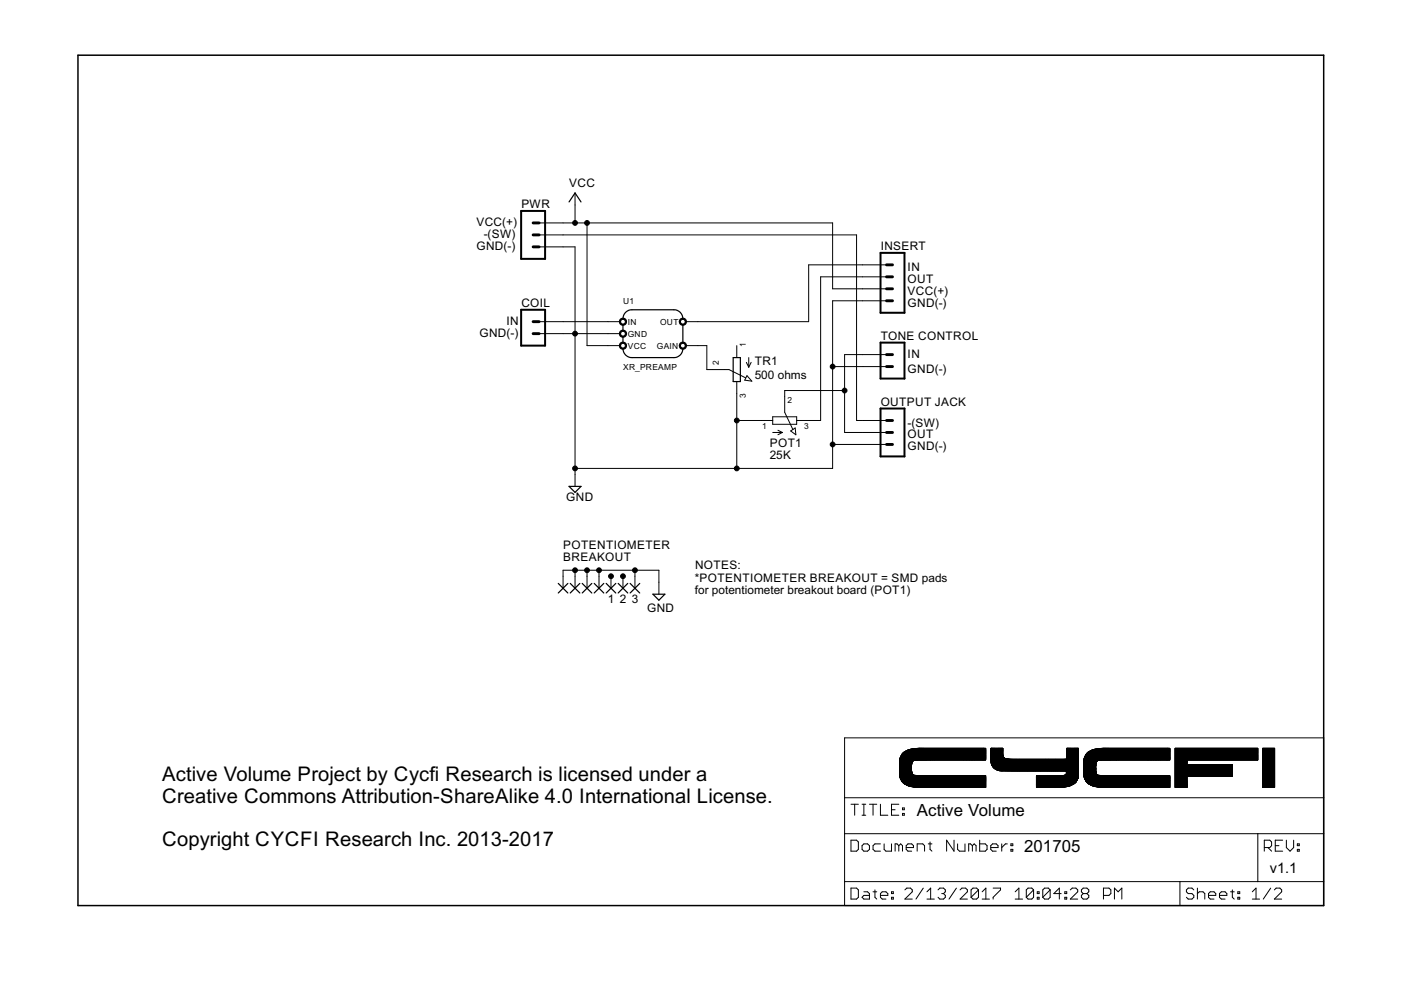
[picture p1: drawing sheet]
<svg xmlns="http://www.w3.org/2000/svg" width="297mm" height="210mm" viewBox="0 0 297 210" stroke-linecap="round" stroke-linejoin="round" font-family="sans-serif">
<g fill="none" stroke="#000" stroke-width=".21">
<path d="M114.3 49.8h67.3v39.4h6.4M114.3 47.3h62.2v13.9h11.5M114.3 52.3h7.6v50.8M121.9 40.9v6.4M124.5 47.3v26h6.9M188 58.7h-14v30.5h-5.1M188 56.2h-16.6v12h-26M114.3 70.7h17.1M114.3 68.2h17.1M145.4 73.3h4.5v5.1h4.7l3.5 1.7M156.2 73.3v2.5M158.2 76.8l.5 1.1"/>
<path d="M158.4 79.7l1 1.1-1.5-.2zM158.7 75.8v2.1M159.3 76.8l-.6 1.1M176.5 77.7h11.5M188 75.2h-8.9v16.5h8.9M188 63.8h-11.5v35.5h-54.6M156.2 89.2h7.6M156.2 80.9v18.4M163.8 88.4h5.1v1.6h-5.1zM163.8 91.7h2.1M164.9 91.2l1 .5M165.9 91.7l-1 .5"/>
<path d="M167.6 91.4l1-.7 .1 1.5zM176.5 94.2h11.5M179.1 82.8h-12.7v4.6l1.7 3.7M119.4 124.7v-3.8h20.3v5.1M121.9 120.9v3.8M124.5 120.9v3.8M127 120.9v3.8M129.5 122.2v2.5M132.1 122.2v2.5M134.6 120.9v3.8M179.1 156.4h101.5v35.6h-101.5zM191.3 159.9h17.7"/>
<path d="M191.3 159.8h17.7M191.3 159.9h.1M191.3 159.8l-.2 .4M191.3 159.8l-.1 .2M191.4 159.8h17.6M191.4 159.7h17.6M191.5 159.7h17.5M191.5 159.6h17.5M191.6 159.6h17.4M191.6 159.5h17.4M191.7 159.5l-.4 .3M191.7 159.5l-.1 .1"/>
<path d="M191.7 159.4h17.3M191.8 159.4h17.2M191.9 159.3h17.1M191.9 159.3l-.6 .5M192.1 159.2h16.9M192.2 159.2h16.8M192.3 159.1h16.7M192.5 159h16.5M192.5 159l-.8 .5M192.6 159l-.7 .3M192.7 159h16.3M192.8 158.9l-.1 .1"/>
<path d="M192.9 158.9h16.1M192.9 158.9h.1M193 158.9h16M193 158.9l-.5 .1M193.1 158.9h-.1M193.2 158.9h-.1M193.3 158.8v.1M193.6 158.8h-.1M193.7 158.8l-.7 .1M193.7 158.8h-.1M193.7 158.8h15.3M193.9 158.7l-.1 .1"/>
<path d="M194 158.7h.1M194.1 158.7h14.9M194.2 158.7h-.1M194.5 158.7h-.1M194.7 158.7h14.3v2.4h-18.2M194.8 158.7h-.1M194.9 158.7l-1.2 .1M208.6 158.7h.2M208.9 158.7l.1 .3-16.6 .1M209 159.3h-17M209 160h-17.7l-.2 .1h17.9M209 158.8h-15.6"/>
<path d="M210.1 159.1h2.5M210.1 159h2.5M210.1 158.9h2.5M210.1 158.8h2.5M210.1 158.7h2.5M210.1 160h2.5M210.1 159.9h2.5M210.1 159.8h2.5M210.1 159.7h2.5M210.1 159.6h2.5M210.1 159.5h2.5M210.1 159.4h2.5"/>
<path d="M210.1 159.3h2.5M210.1 159.2h2.5M210.1 158.7h.1M210.2 158.7h-.1M212.6 158.7h-2.5M226.2 159.1h2.5M226.2 159h2.5M226.2 158.9h2.5M226.2 158.7h2.5M226.2 160h2.5M226.2 159.9h2.5M226.2 159.8h2.5"/>
<path d="M226.2 159.7h2.5M226.2 159.6h2.5M226.2 159.5h2.5M226.2 159.4h2.5M226.2 159.3h2.5M226.2 159.2h2.5M226.3 158.7l-.1 .1h2.5h-2.5M228.6 158.7h.1h-2.5M230.3 160h17.7M230.3 159.9h17.7M230.4 159.8l-.3 .5M230.4 159.8h17.6"/>
<path d="M230.4 159.9h-.1M230.5 159.7h17.5M230.6 159.6h17.4M230.6 159.6l-.2 .3M230.7 159.5h17.3M230.7 159.5l-.3 .3M230.8 159.4h17.2M230.8 159.5l-.2 .1M231 159.3h17M231.2 159.2h16.8M231.2 159.2l-.5 .3M231.2 159.2h.1"/>
<path d="M231.4 159.1h16.6M231.4 159.1l-.2 .1M231.6 159h16.4M231.6 159l-.4 .3M231.7 159h16.3M231.9 158.9l-.4 .2M232 158.9h-.1M232.1 158.9h15.9h-16.1M232.1 158.9h-.1M232.9 158.7l-.1 .1M233.1 158.7h-.1M233.2 158.7h14.8"/>
<path d="M233.3 158.7h-.1M233.3 158.7l-1.7 .3M233.5 158.7h-.1M233.7 158.7h14.3v2.4h-18.2M233.8 158.7h-.1M234 158.7h-.7M247.6 158.7h.2M247.9 158.7l.1 .1-15.9 .1M248 158.8h-15.4M248 159.3l-17.1 .1M249.2 159.1h17.5M249.2 159h17.5"/>
<path d="M249.2 158.9h17.5M249.2 158.8h17.5M249.2 158.7h17.5M249.2 160h17.5M249.2 159.9h17.5M249.2 159.8h17.5M249.2 159.7h17.5M249.2 159.6h17.5M249.2 159.5h17.5M249.2 159.4h17.5M249.2 159.3h17.5M249.2 159.2h17.5"/>
<path d="M267.8 158.7h2.4v8.2h-2.4zM267.8 159.1h2.4M267.8 159h2.4M267.8 158.9h2.4M267.8 158.8h2.4M267.8 158.7h2.4M267.8 160h2.4M267.8 159.9h2.4M267.8 159.8h2.4M267.8 159.7h2.4M267.8 159.6h2.4M267.8 159.5h2.4"/>
<path d="M267.8 159.4h2.4M267.8 159.3h2.4M267.8 159.2h2.4M179.1 176.8h101.5M179.1 169.1h101.5M180.4 178.1h1.2l.4 .4v1.6l-.4 .4h-1.2zM180.4 170.5h1.6M181.2 170.5v2.3M182.8 179.3l.4-.4h.7l.4 .4v.8l-.4 .4h-.7l-.4-.4zM182.8 170.5h.8M182.8 172.8h.8M183.2 170.5v2.3"/>
<path d="M184.3 170.5h1.6M185.1 170.5v2.3M186.7 170.5v2.3h1.5M186.7 178.9h-1.2l-.4 .4v.8l.4 .4h1.2M187.5 178.9v1.2l.3 .4h1.2v-1.6M189 171.7h.8M190.6 170.5h-1.6v2.3h1.6M190.6 179.3l-.4-.4h-.4v1.6M190.6 179.3l.4-.4 .3 .4v1.2M190.6 179.3v1.2M190.8 164.5h18.2v2.4h-14.4M190.8 161.1v3.4"/>
<path d="M190.8 161.1h18.2M190.8 161.4h2.6M190.8 162l2.5 .1M190.8 163.3h2.5M190.8 163.4l2.5 .1M190.8 163.5l2.5 .1M190.8 163.8l2.5 .1M190.8 163.9l2.6 .1M190.8 164.1h2.6M190.8 164.3h2.8M190.8 164.3h2.9M190.8 164.4h3"/>
<path d="M190.8 164.4l3.8 .1M190.8 164.5h18.2M190.8 163.4h2.5M190.8 162.1h2.5M190.8 164.5l.1 .5M190.8 164.1l2.6 .1M190.8 164h2.5M190.8 163.9h2.5M190.8 163.8h2.5M190.8 163.7h2.5M190.8 163.6h2.5M190.8 163.2h2.5"/>
<path d="M190.8 163.1h2.5M190.8 163h2.5M190.8 162.9h2.5M190.8 162.8h2.5M190.8 162.7h2.5M190.8 162.6h2.5M190.8 162.5h2.5M190.8 162.4h2.5M190.8 162.3h2.5M190.8 162.2h2.5M190.8 162h2.5M190.8 161.9h2.5"/>
<path d="M190.8 161.8h2.5M190.8 161.7h2.5M190.8 161.5h2.6M190.8 164.5h.1M190.8 164.6h18.2M190.8 164.6v.1M190.8 161.1h.1M190.8 160.9h18.2M190.8 164.7h18.2M190.8 164.7l.3 .7M190.8 160.9v.5h2.7M190.8 160.8h18.2l-.2 .3"/>
<path d="M190.8 160.8h18.2M190.8 164.8h18.2M190.9 164.7v.2M190.9 164.9h18.1M190.9 160.7h18.1M190.9 160.7l-.1 .2M190.9 160.6h18.1M190.9 165l.2 .4M190.9 160.6l-.1 .5M190.9 165h18.1M190.9 160.7h.1M190.9 160.5h18.1"/>
<path d="M190.9 165.1h18.1M191 165.1h.1M191 160.5h18M191 165.1h18M191 165.2h.1M191 165.2h18M191 160.4h18M191 160.3h18M191.1 160.3h17.9M191.1 165.3h17.9M191.1 160.3l-.2 .5M191.1 165.4h17.9"/>
<path d="M191.1 165.4h.1M191.1 160.2v.1M191.1 160.3h.1M191.1 165.4l.2 .4M191.1 160.2l-.2 .4M191.1 165.4l.1 .1M191.1 160.2h17.9M191.1 165.5h17.9M191.2 165.5l.5 .6M191.2 165.5h17.8M191.2 165.6h17.8M191.2 160h17.8"/>
<path d="M191.3 165.7h17.7M191.3 165.8h17.7M191.3 172.5h.4v.3h-.4zM191.3 171.3h.4v.4h-.4zM191.4 165.8h17.6M191.4 165.8v.1M191.4 165.9h17.6M191.4 165.9h.1M191.5 165.9l.2 .2M191.5 165.9h17.5M191.5 166h17.5M191.5 166h.1"/>
<path d="M191.6 166.1h17.4M191.7 166.1l.1 .1M191.7 166.1l.4 .3M191.7 166.2h17.3M191.8 166.2l.7 .4M191.8 166.2h17.2M191.9 166.3h17.1M192 166.3h17M192.1 179.7h1.6v-.4l-.4-.4h-.8l-.4 .4v.8l.4 .4h.8M192.1 166.4h16.9M192.2 166.4h16.8M192.3 166.5h16.7"/>
<path d="M192.4 166.5h16.6M192.5 166.6h16.5M192.5 166.6l2.4 .4M192.6 166.6h.1M192.7 166.6h16.3M192.7 166.6h.1M192.8 166.6l16.2 .1M192.9 166.7h.1M193 166.7h16M193 166.7l.3 .1M193.3 162.2h.1M193.3 162.2v.1"/>
<path d="M193.3 162.3h.1M193.3 163.4h.1M193.3 163.5v.1M193.3 162v1.6M193.3 162.1v.1M193.3 163.6v.1M193.3 163.6v.2M193.3 162.1h-2.5M193.3 166.8h15.7M193.3 163.7v.4l.5 .3M193.3 161.9v.1M193.3 163.7h-2.5"/>
<path d="M193.3 163.9l.1 .2M193.3 161.7v.2M193.3 161.8h.1M193.3 161.8v.3M193.3 161.6h-2.5M193.4 161.6h-.1M193.4 164l.3 .3M193.4 161.5l-.1 .3M193.4 161.6h-2.6M193.4 161.5l-.1 .2M193.4 164.1h.1M193.4 161.4v.1"/>
<path d="M193.4 161.4l-2.6 .1M193.4 164.1v.1M193.4 161.4h.1M193.5 166.8h15.5M193.5 161.4h-.1M193.5 164.2h-2.7v.5M193.5 161.3v.1M193.5 161.3h.1M193.5 161.3l-2.7 .1M193.5 161.3l-.1 .1M193.6 161.3h.1M193.6 161.3l-.2 .1"/>
<path d="M193.7 161.2v.1M193.7 161.3h-2.9M193.7 161.3h-.2M193.7 164.3v.1M193.7 161.2h.1M193.7 166.8l.1 .1M193.8 161.2h-3M193.8 164.4l.8 .1M193.8 161.2h.1M193.9 166.9h.1M193.9 161.2h.1M193.9 164.4h.1"/>
<path d="M194.1 166.9h14.9M194.1 164.4h.1M194.1 161.2h-.1M194.2 161.1l-3.4 .1M194.3 164.4h.1M194.3 166.9h.1M194.6 164.5h.5M194.6 161.1h.1M194.9 164.5h.1M195.1 166.9l.1 .1M195.1 161.1l-1.4 .2M195.6 161.1h.1"/>
<path d="M196.8 178.9h.8M197.2 178.5v1.6l.4 .4M202.3 178.1v2.4l-1.6-2.4v2.4M203 178.9v1.2l.4 .4h1.2v-1.6M206.2 179.3l-.4-.4h-.4v1.6M206.2 179.3v1.2M206.2 179.3l.3-.4 .4 .4v1.2M207 161.1h-.4M207.7 178.1v2.4h1.2l.4-.4v-.8l-.4-.4h-1.2M208.3 164.5h.2M208.6 164.5l.3 .1 .1 .3-18.2-.1M208.7 161.1h-.1"/>
<path d="M209 165.6l-17.7 .1M209 161h-18.2h18.2M209 160.1h-17.8l-.1 .1M210.1 179.7h1.5v-.4l-.4-.4h-.8l-.3 .4v.8l.3 .4h.8M210.1 161.1h18.6M210.1 161.2h18.6M210.1 161.3h18.6M210.1 161.4h18.6M210.1 161.5h18.6M210.1 160.2h2.5l.1 .2M210.1 160.4l2.6 .1M210.1 160.5l2.7 .1"/>
<path d="M210.1 160.6l2.8 .1 .2 .1M210.1 160.6h2.7M210.1 160.7l2.9 .1M210.1 160.8h3M210.1 160.8l3.3 .1M210.1 160.9l3.6 .1M210.1 161h18.6M210.1 160.7h2.8M210.1 160.4h2.6M210.1 160.2h2.5M210.1 160.1h2.5M210.1 161.4v.4"/>
<path d="M210.1 161.8h18.6M210.1 161.7h18.6M210.1 161.6h18.6M210.1 161.8l.1 .3M210.2 161.8h18.5M210.2 161.9h18.5M210.2 162h18.5M210.2 162.1h18.5M210.2 162.1l.3 .5M210.3 162.2h18.4M210.3 162.3h18.4M210.4 162.3h18.3"/>
<path d="M210.4 162.4h18.3M210.4 162.5h18.3M210.5 162.5h18.2M210.5 162.6h18.2M210.5 162.6l.2 .2M210.6 162.7h18.1M210.7 162.8h18M210.7 162.8l.3 .2M210.8 162.9h17.9M210.9 163h17.8M211 163h17.7M211 163l.3 .2"/>
<path d="M211.1 163.1h17.6M211.2 163.1h17.5M211.3 163.2h17.4M211.3 163.2l.3 .1M211.4 163.2h17.3M211.5 163.3h17.2M211.6 163.3h17.1M211.6 163.3l.8 .2M211.9 163.4h16.8M212.2 163.4h16.5M212.4 178.9v1.6M212.6 160.2l.1 .1h-2.6"/>
<path d="M212.6 160.3h.1M212.6 160.2v.1v-1.6h-2.5v2.7M212.6 160.2l.1 .2M212.7 160.3h-2.6a2.72 2.72 0 0 0 3 3.1h.8M212.7 160.3v.1M212.7 160.4v.1M212.7 160.5l.1 .1M212.7 160.5h.1M212.8 160.6l.2 .1M212.9 160.6v.1M213 160.7l.1 .1M213 160.7v.1"/>
<path d="M213.1 160.8l.1 .1M213.2 160.8v.1M213.2 160.9h.3M213.3 160.9h.1M213.5 160.9h.1M213.5 160.9l.3 .1M213.6 178.9h-.4l-.8 .8M213.8 161h.4M213.8 161h.1M214.1 161h.1M214.2 163.4h.3M214.3 178.9h.4v.4h-.4z"/>
<path d="M215.1 163.4l.3 .1M219.8 164.5h8.8M219.8 164.9h8.7M219.8 166.4h7.5l-.4 .2M219.8 165.7h8.4M219.8 165.4h8.5M219.8 165.3h8.6M219.8 165h8.8M219.8 164.8h8.8M219.9 164.5l-.1 .1h8.8M220 164.5h-.1M220.5 166.9l.3 .1"/>
<path d="M223.7 167h.1M224.3 166.9v.1M225.1 166.9h.1M225.4 164.4h-.1M225.4 166.9h-5.6M225.6 164.4h.1M225.6 166.9h-.1M225.7 164.4l-.9 .1M225.7 166.8l-.1 .1M225.7 161h-.1M225.8 166.8l-1.3 .2M225.8 166.8l-6 .1"/>
<path d="M225.8 164.4h.1M225.8 164.4h-.1M225.9 164.3h.1M225.9 163.5h.1M226 166.8h-.2M226 164.2h2.7M226 164.2h.1M226.1 163.5h2.6M226.1 164.1h.1M226.1 164v.1l2.6 .1-.1 .8M226.1 163.5v.5M226.1 163.7h2.6"/>
<path d="M226.1 163.6h2.6M226.1 163.5v.6M226.1 163.8h2.6M226.1 164h2.6l-2.6 .1M226.1 164.1l-.2 .2M226.1 164h2.6M226.1 163.9h2.6M226.1 163.5h.1M226.1 160.9h.1M226.2 161v-2.3h2.5l-.1 5.6M226.2 160.2h2.5M226.2 160.3h2.5"/>
<path d="M226.2 160.4h2.5M226.2 160.5h2.5M226.2 160.6h2.5M226.2 160.9h2.5M226.2 160.7h2.5M226.2 160.1h2.5M226.4 166.7l-6.6 .1 .4 .1M226.5 166.7l-6.7 .1M226.6 166.7h-6.8M226.7 166.6l-.1 .1M226.9 166.6h-7.1M226.9 166.6l-1.1 .2"/>
<path d="M227.1 166.5l-7.3 .1h7M227.1 166.5h-7.3M227.2 166.4l-7.4 .1M227.5 166.3h-7.7M227.6 166.2h-7.8M227.7 166.2h-7.9M227.8 166.1l-.1 .1M227.8 166.1l-1.1 .5M227.8 166.1h-8M227.9 166.1h-8.1M227.9 166h-.1M227.9 166h-8.1"/>
<path d="M228 165.9l-8.2 .1M228 165.9h-8.2M228.1 165.8h-.1M228.1 165.8l-8.3 .1M228.1 165.8l-.3 .3M228.1 165.8h-8.3M228.2 165.7h-.1M228.2 165.7h-8.4M228.2 165.6l-.2 .3M228.2 165.6l-8.4 .1M228.3 165.6h-8.5M228.3 165.5h-8.5"/>
<path d="M228.3 165.5h.1M228.4 165.4h-8.6M228.4 165.2v.1M228.4 165.2l-8.6 .1M228.5 165.2h-8.7M228.5 165.1l-8.7 .1M228.5 165h.1M228.5 165.1h-8.7M228.5 165l-8.7 .1M228.6 164.8l-.4 .8M228.6 165l-.5 .8M228.6 164.7h.1"/>
<path d="M228.6 164.9l-8.8 .1M228.6 164.7h-8.8h8.8M228.6 164.5v.1M228.6 164.6v.2M228.6 164.5h-8.8v2.5l5-.1M228.6 164.5h.1M228.6 164.6h-8.8M228.6 164.3l-2.8 .1M228.6 164.4h-2.9M228.6 164.4l-3.4 .1M228.6 164.3v.2M228.7 164.3l-2.9 .1"/>
<path d="M228.7 160.7l-2.5 .1h2.5M228.7 160.8h-2.5l-.3 .2M229.8 164.5h18.2v2.4h-14.4M229.8 161.1h18.2M229.8 161.5h2.6M229.8 163.4h2.5M229.8 163.8l2.6 .1M229.8 164.1h2.6M229.8 164.2h2.8M229.8 164.3h2.8M229.8 164.3h2.9M229.8 163.5h2.5"/>
<path d="M229.8 161.9h2.5h-2.5M229.8 162.9l2.5 .1M229.8 163.7h2.5h-2.5M229.8 162.1h2.5M229.8 164.6h18.2M229.8 164.1l2.7 .1M229.8 164h2.6M229.8 164h2.5M229.8 163.9h2.5M229.8 163.8h2.5M229.8 163.6h2.5M229.8 163.3h2.5"/>
<path d="M229.8 163.2h2.5M229.8 163.1h2.5M229.8 163h2.5M229.8 162.9h2.5M229.8 162.8h2.5M229.8 162.7h2.5M229.8 162.6h2.5M229.8 162.5h2.5M229.8 162.4h2.5M229.8 162.3h2.5M229.8 162.2h2.5M229.8 162h2.5"/>
<path d="M229.8 161.8h2.5M229.8 161.6h2.6M229.8 161h18.2M229.8 160.9h18.2l-.2 .2M229.8 164.6l.1 .2h18.1l-18.1-.1M229.8 161.1v3.5M229.9 160.8h18.1M229.9 164.7l.1 .3 18-.1M229.9 160.7h18.1M229.9 160.8l-.1 .3M229.9 164.8h18.1M229.9 160.6h18.1"/>
<path d="M229.9 164.9h18.1M229.9 164.9l.1 .1M229.9 165h18.1M229.9 165l.5 .8M229.9 160.6l-.1 .5M230 160.5h18M230 165l.4 .8M230 160.6l-.1 .1M230 165h18M230 165.1h18M230 165.1v.1M230 160.5h.1"/>
<path d="M230 165.2h.1M230 160.4v.1M230 160.5l-.1 .3M230 165.2h18M230 160.4h18M230.1 165.2h17.9M230.1 160.4h17.9M230.1 160.3h17.9M230.1 160.3l-.1 .1M230.1 165.3h17.9M230.2 160.2h17.8M230.2 165.5h17.8"/>
<path d="M230.2 160.1h17.8M230.2 160.1h.1M230.2 165.5l17.8 .1M230.3 165.6h17.7M230.3 165.7h17.7M230.4 165.8l.3 .3M230.4 165.8h17.6M230.4 165.8h.1M230.4 165.8l17.6 .1M230.5 165.9h17.5M230.6 166h17.4M230.6 166l.3 .2"/>
<path d="M230.6 166.1h17.4M230.7 166.1h17.3M230.7 166.1l.8 .5M230.8 166.2h17.2M231 166.3h17M231.2 166.4h.1M231.2 166.4h16.8M231.4 166.5h16.6M231.6 166.6h16.4M231.6 166.6l2.4 .4M231.6 166.6h.2M231.7 166.6h16.3"/>
<path d="M231.8 166.6l.3 .1M231.9 166.7h16.1M232.1 166.7h15.9M232.1 166.7l.1 .1M232.2 166.8h.1M232.3 162.1h.1M232.3 162.1v.1M232.3 162.2h.1M232.3 162.2v.1M232.3 162.3h-2.5M232.3 163h.1M232.3 163.1h.1"/>
<path d="M232.3 163.4v.1M232.3 163.1v.5M232.3 162v.1M232.3 162l-2.5 .1M232.3 163.6v.2M232.3 166.8h15.7M232.3 163.8l.1 .3a.7 .7 0 0 0 .8 .3l.4 .1M232.3 161.8v2.1h-2.5M232.3 163.9h.1M232.3 161.8v.3M232.4 163.9l.1 .2M232.4 161.7h-2.6"/>
<path d="M232.4 161.6h-2.6M232.4 161.6l-.1 .2M232.4 161.6h.1M232.4 161.5l-.1 .3M232.4 161.5v.1M232.4 161.5h.1M232.4 161.4l-2.6 .1M232.4 164.1l.4 .3M232.4 161.4v.1M232.5 161.4l-.1 .1M232.5 161.4v.1M232.5 161.4h.1"/>
<path d="M232.5 161.4h-2.7M232.5 166.8h.1M232.6 161.3l-2.8 .1M232.6 161.3v.1M232.6 161.3l-.2 .1M232.6 161.3h.1M232.6 166.8h15.4M232.7 161.3l-.2 .1M232.7 161.3h-2.9M232.7 161.3h.1M232.7 161.3h-.1M232.7 161.2h.1"/>
<path d="M232.8 166.8l.2 .1M232.9 164.4h-3.1l3.8 .1M233 161.2h-.1M233.1 166.9h14.9M233.1 164.4h.1M233.1 161.2h.1M233.3 161.1l-3.5 .1h3.1M233.3 164.4h.1M233.3 166.9h.1M233.6 161.1h.5M233.6 161.1l-.9 .2M233.6 164.5h.5"/>
<path d="M233.7 161.1h-.1M234 164.5h.1M234.1 166.9l.1 .1M234.7 161.1h.1M246 161.1h-.4M247.4 164.5h.1M247.7 164.5l.3 .2h-18.2M247.7 161.1h-.1M248 164.5h-18.2l.1 .5M248 160.2h-17.9l-.2 .4M248 160.8l-18.1 .1M248 165.7h-17.7"/>
<path d="M248 165.4h-17.9h17.9M248 166.4h-16.8l.4 .2M249.2 161.1h17.5v-2.4h-17.5v8.2h2.5l-.1-2.3M249.2 166.9h2.5M249.2 166.8h2.5M249.2 166.7h2.5M249.2 166.6h2.5M249.2 166.5h2.5M249.2 161.1h17.5M249.2 161.2h2.5M249.2 161.3h2.5M249.2 161.4h2.5"/>
<path d="M249.2 161.5h2.5M249.2 163.4h12.1M249.2 163.8h12.1M249.2 164.1h12.1M249.2 164.2h12.1M249.2 164.3h12.1M249.2 164.4h12.1M249.2 164.5h12.1M249.2 163.5h12.1M249.2 160.2h17.5M249.2 160.3h17.5M249.2 160.4h17.5"/>
<path d="M249.2 160.5h17.5M249.2 160.6h17.5M249.2 160.7h17.5M249.2 160.8h17.5M249.2 160.9h17.5M249.2 161h17.5M249.2 162.1h12.1v2.5h-12.1M249.2 166.4h2.5M249.2 166.3h2.5M249.2 166.2h2.5M249.2 166.1h2.5M249.2 166h2.5"/>
<path d="M249.2 165.9h2.5M249.2 165.8h2.5M249.2 165.7h2.5M249.2 165.6h2.5M249.2 165.5h2.4M249.2 165.4h2.4M249.2 165.3h2.4M249.2 165.2h2.4M249.2 165.1h2.4M249.2 165h2.4M249.2 164.9h2.4M249.2 164.8h2.4"/>
<path d="M249.2 164.7h2.4M249.2 164.6h2.4M249.2 164h12.1M249.2 163.9h12.1M249.2 163.7h12.1M249.2 163.6h12.1M249.2 163.3h12.1M249.2 163.2h12.1M249.2 163.1h12.1M249.2 163h12.1M249.2 162.9h12.1M249.2 162.8h12.1"/>
<path d="M249.2 162.7h12.1M249.2 162.6h12.1M249.2 162.5h12.1M249.2 162.4h12.1M249.2 162.3h12.1M249.2 162.2h12.1M249.2 162.1h12.1M249.2 162h2.4M249.2 161.9h2.4M249.2 161.8h2.4M249.2 161.7h2.4M249.2 161.6h2.5"/>
<path d="M249.2 160.1h17.5M251.7 161.1l-.1 1M266.7 176.8v10.1M267.8 166.9h2.4M267.8 166.8h2.4M267.8 166.7h2.4M267.8 166.6h2.4M267.8 166.5h2.4M267.8 161.1h2.4M267.8 161.2h2.4M267.8 161.3h2.4M267.8 161.4h2.4"/>
<path d="M267.8 161.5h2.4M267.8 163.4h2.4M267.8 163.8h2.4M267.8 164.1h2.4M267.8 164.2h2.4M267.8 164.3h2.4M267.8 164.4h2.4M267.8 164.5h2.4M267.8 163.5h2.4M267.8 160.2h2.4M267.8 160.3h2.4M267.8 160.4h2.4"/>
<path d="M267.8 160.5h2.4M267.8 160.6h2.4M267.8 160.7h2.4M267.8 160.8h2.4M267.8 160.9h2.4M267.8 161h2.4M267.8 162.1h2.4M267.8 164.6h2.4M267.8 166.4h2.4M267.8 166.3h2.4M267.8 166.2h2.4M267.8 166.1h2.4"/>
<path d="M267.8 166h2.4M267.8 165.9h2.4M267.8 165.8h2.4M267.8 165.7h2.4M267.8 165.6h2.4M267.8 165.5h2.4M267.8 165.4h2.4M267.8 165.3h2.4M267.8 165.2h2.4M267.8 165.1h2.4M267.8 165h2.4M267.8 164.9h2.4"/>
<path d="M267.8 164.8h2.4M267.8 164.7h2.4M267.8 164h2.4M267.8 163.9h2.4M267.8 163.7h2.4M267.8 163.6h2.4M267.8 163.3h2.4M267.8 163.2h2.4M267.8 163.1h2.4M267.8 163h2.4M267.8 162.9h2.4M267.8 162.8h2.4"/>
<path d="M267.8 162.7h2.4M267.8 162.6h2.4M267.8 162.5h2.4M267.8 162.4h2.4M267.8 162.3h2.4M267.8 162.2h2.4M267.8 162h2.4M267.8 161.9h2.4M267.8 161.8h2.4M267.8 161.7h2.4M267.8 161.6h2.4M267.8 160.1h2.4"/>
<path d="M268.1 179.7h1.1l.4-.4v-.8l-.4-.4h-1.1v2.4M268.8 179.7l.8 .8M270.4 179.3h.8M271.9 178.1h-1.5v2.4h1.5M272.7 178.1v1.6l.8 .8 .8-.8v-1.6M275.1 178.9h.4v.4h-.4zM179.1 186.9h101.5M180.4 188.3h1.2l.4 .4v1.5l-.4 .4h-1.2zM183.2 189.1h.7l.4 .4v1.1h-1.1l-.4-.4 .4-.4h1.1M185.1 189.1h.8M185.5 188.7v1.5l.4 .4M186.7 189.8h1.5v-.3l-.4-.4h-.8l-.3 .4v.7l.3 .4h.8"/>
<path d="M189 190.2h.4v.4h-.4zM189 189.1h.4v.4h-.4zM191.9 188.7l.4-.4h.7l.4 .4v.4l-1.5 1.5h1.5M194.5 180.5v-1.6h1.1l.4 .4v1.2M195.7 188.3l-1.5 2.3M196.5 190.6h1.6M196.5 189.1l.8-.8v2.3M198.9 188.7l.4-.4h.7l.4 .4v.4l-.4 .4M199.7 189.5h.3M200 189.5l.4 .3v.4l-.4 .4h-.7l-.4-.4M202.8 188.3l-1.6 2.3M203.6 188.7l.3-.4h.8l.4 .4v.4l-1.5 1.5h1.5"/>
<path d="M207.5 188.7v1.5l-.4 .4h-.8l-.4-.4M207.5 188.7l-.4-.4h-.8l-.4 .4v1.5M207.5 188.7l-1.6 1.5M208.2 189.1l.8-.8v2.3M208.2 190.6h1.6M210.6 188.3h1.5v.4l-1.5 1.5v.4M214.3 180.1h.4v.4h-.4zM215.2 190.6h1.6M215.2 189.1l.8-.8v2.3M219.1 188.7v1.5l-.3 .4h-.8l-.4-.4M219.1 188.7l-.3-.4h-.8l-.4 .4v1.5M219.1 188.7l-1.5 1.5"/>
<path d="M219.9 190.2h.4v.4h-.4zM219.9 189.1h.4v.4h-.4zM222.7 188.7v1.5l-.4 .4h-.8l-.4-.4M222.7 188.7l-.4-.4h-.8l-.4 .4v1.5M222.7 188.7l-1.6 1.5M225 189.5h-1.6l1.2-1.2v2.3M225.8 189.1h.4v.4h-.4zM225.8 190.2h.4v.4h-.4zM226.9 188.7l.4-.4h.8l.4 .4v.4l-1.6 1.5h1.6M229.7 189.5l-.4 .3v.4l.4 .4h.7l.4-.4v-.4l-.4-.3M229.7 189.5l-.4-.4v-.4l.4-.4h.7l.4 .4v.4l-.4 .4M229.7 189.5h.7"/>
<path d="M234 189.8h1.1l.4-.3v-.8l-.4-.4h-1.1v2.3M236.3 190.6v-2.3l.8 .8 .7-.8v2.3M250.2 186.9v5.1M253.1 188.7l-.4-.4h-.8l-.4 .4v.4l.4 .4h.8l.4 .3v.4l-.4 .4h-.8l-.4-.4M253.9 189.5l.4-.4h.8l.3 .4v1.1M253.9 188.3v2.3M256.2 189.8h1.6v-.3l-.4-.4h-.8l-.4 .4v.7l.4 .4h.8M258.6 189.8h1.5v-.3l-.4-.4h-.7l-.4 .4v.7l.4 .4h.7M260.9 189.1h.8M261.3 188.7v1.5l.4 .4M262.4 190.2h.4v.4h-.4zM262.4 189.1h.4v.4h-.4z"/>
<path d="M265.5 190.6h1.6M265.5 189.1l.8-.8v2.3M269.4 188.3l-1.6 2.3M270.2 188.7l.4-.4h.8l.3 .4v.4l-1.5 1.5h1.5M275.1 180.1h.4v.4h-.4z"/>
</g>
<g fill="none" stroke="#000" stroke-width=".61">
<path d="M113 47.3h1.3M113 49.8h1.3M113 52.3h1.3M188 58.7h1.2M188 56.2h1.2M113 70.7h1.3M113 68.2h1.3M188 61.2h1.2M188 63.8h1.2M188 75.2h1.2M188 77.7h1.2M188 94.2h1.2"/>
<path d="M188 91.7h1.2M188 89.2h1.2"/>
</g>
<path d="M110.5 44.7h5.1v10.2h-5.1zM186.7 53.6h5.1v12.7h-5.1zM110.5 65.7h5.1v7.6h-5.1zM186.7 72.6h5.1v7.7h-5.1zM186.7 86.6h5.1v10.2h-5.1z" fill="none" stroke="#000" stroke-width=".42"/>
<g fill="none" stroke="#000" stroke-width=".25">
<path d="M120.6 42.8l1.3-1.9 1.3 1.9M132.1 67.6a1.88 1.88 0 0 1 1.9-1.9h8.9a1.88 1.88 0 0 1 1.9 1.9M132.1 73.9a1.88 1.88 0 0 0 1.9 1.9h8.9a1.88 1.88 0 0 0 1.9-1.9M132.1 68.8v1.3M132.1 71.4v1.2M144.8 68.8v3.8M155.4 75.8h1.6v5.1h-1.6zM120.6 103.1h2.6l-1.3 1.3zM118.4 123.7l2 2M120.4 123.7l-2 2M120.9 123.7l2 2M122.9 123.7l-2 2"/>
<path d="M123.4 123.7l2.1 2M125.5 123.7l-2.1 2M126 123.7l2 2M128 123.7l-2 2M128.5 123.7l2.1 2M130.6 123.7l-2.1 2M131.1 123.7l2 2M133.1 123.7l-2 2M133.6 123.7l2 2M135.6 123.7l-2 2M138.4 126h2.6l-1.3 1.3z"/>
</g>
<g fill="#000" stroke="#000" stroke-width=".21">
<path d="M131.5 67.7a.77 .77 0 0 1 1.2 .1 .77 .77 0 0 1-.4 1.1 .77 .77 0 0 1-1-.7h.3a.51 .51 0 0 1 .7-.5 .51 .51 0 0 1 .1 .8 .51 .51 0 0 1-.8-.1v-.2h-.3z" fill-rule="evenodd"/>
<path d="M131.5 70.3a.77 .77 0 0 1 1.2 0 .77 .77 0 0 1-.4 1.2 .77 .77 0 0 1-1-.8h.3a.51 .51 0 0 1 .7-.4 .51 .51 0 0 1 .1 .8 .51 .51 0 0 1-.8-.2v-.2h-.3z" fill-rule="evenodd"/>
<path d="M131.5 72.8a.77 .77 0 0 1 1.2 0 .77 .77 0 0 1-.4 1.2 .77 .77 0 0 1-1-.7h.3a.51 .51 0 0 1 .7-.5 .51 .51 0 0 1 .1 .8 .51 .51 0 0 1-.8-.1v-.2h-.3z" fill-rule="evenodd"/>
<path d="M144.2 67.7a.77 .77 0 0 1 1.2 .1 .77 .77 0 0 1-.4 1.1 .77 .77 0 0 1-1-.7h.3a.51 .51 0 0 1 .7-.4 .51 .51 0 0 1 .1 .8 .51 .51 0 0 1-.8-.2v-.2h-.3z" fill-rule="evenodd"/>
<path d="M144.2 72.8a.77 .77 0 0 1 1.2 0 .77 .77 0 0 1-.4 1.2 .77 .77 0 0 1-1-.7h.3a.51 .51 0 0 1 .7-.4 .51 .51 0 0 1 .1 .8 .51 .51 0 0 1-.8-.2v-.2h-.3z" fill-rule="evenodd"/>
<circle cx="121.9" cy="47.3" r=".51"/>
<circle cx="124.5" cy="47.3" r=".51"/>
<circle cx="121.9" cy="70.7" r=".51"/>
<circle cx="176.5" cy="77.7" r=".51"/>
<circle cx="121.9" cy="99.3" r=".51"/>
<circle cx="156.2" cy="89.2" r=".51"/>
<circle cx="156.2" cy="99.3" r=".51"/>
<circle cx="176.5" cy="94.2" r=".51"/>
<circle cx="179.1" cy="82.8" r=".51"/>
<circle cx="121.9" cy="120.9" r=".51"/>
<circle cx="124.5" cy="120.9" r=".51"/>
<circle cx="127" cy="120.9" r=".51"/>
<circle cx="129.5" cy="122.2" r=".51"/>
<circle cx="132.1" cy="122.2" r=".51"/>
<circle cx="134.6" cy="120.9" r=".51"/>
</g>
<path d="M16.5 11.7h264.1v180.3h-264.1z" fill="none" stroke="#000" stroke-width=".32"/>
<g font-size="4.8">
<text x="34.4" y="165.6">Active Volume Project by Cycfi Research is licensed under a</text>
<text x="34.4" y="170.2">Creative Commons Attribution-ShareAlike 4.0 International License.</text>
<text x="34.4" y="179.3">Copyright CYCFI Research Inc. 2013-2017</text>
</g>
<g font-size="4">
<text x="194.4" y="173">Active Volume</text>
<text x="217.2" y="180.6">201705</text>
</g>
<text font-size="3.4" x="269.2" y="185">v1.1</text>
<g font-size="2.8">
<text x="120.7" y="39.6">VCC</text>
<text x="101" y="47.9">VCC(+)</text>
<text x="110.5" y="44.1">PWR</text>
<text x="101" y="53">GND(-)</text>
<text x="102.6" y="50.4">-(SW)</text>
<text x="186.7" y="53">INSERT</text>
<text x="192.4" y="57.4">IN</text>
<text x="192.4" y="60">OUT</text>
<text x="110.5" y="65">COIL</text>
<text x="192.4" y="62.5">VCC(+)</text>
<text x="192.4" y="65">GND(-)</text>
<text x="101.7" y="71.4">GND(-)</text>
<text x="107.4" y="68.8">IN</text>
<text x="160.1" y="77.5">TR1</text>
<text x="186.7" y="72">TONE CONTROL</text>
<text x="192.4" y="75.8">IN</text>
<text x="160" y="80.3">500 ohms</text>
<text x="192.4" y="79">GND(-)</text>
<text x="186.7" y="86">OUTPUT JACK</text>
<text x="163.2" y="94.7">POT1</text>
<text x="192.4" y="90.4">-(SW)</text>
<text x="192.4" y="93">OUT</text>
<text x="192.4" y="95.5">GND(-)</text>
<text x="163.2" y="97.4">25K</text>
<text x="120.1" y="106.3">GND</text>
<text x="119.4" y="116.3">POTENTIOMETER</text>
<text x="119.4" y="119">BREAKOUT</text>
<text x="147.3" y="123.3">*POTENTIOMETER BREAKOUT = SMD pads</text>
<text x="147.3" y="126">for potentiometer breakout board (POT1)</text>
<text x="147.4" y="120.6">NOTES:</text>
<text x="128.9" y="127.9">1</text>
<text x="131.4" y="127.9">2</text>
<text x="134" y="127.9">3</text>
<text x="137.2" y="129.8">GND</text>
</g>
<g font-size="2">
<text x="132.1" y="64.4">U1</text>
<text x="133.1" y="68.9">IN</text>
<text x="133.1" y="71.4">GND</text>
<text x="140" y="68.9">OUT</text>
<text x="133.1" y="73.9">VCC</text>
<text x="139.3" y="73.9">GAIN</text>
<text x="152.4" y="77.5" transform="rotate(-90 152.4 77.5)">2</text>
<text x="158.1" y="73.6" transform="rotate(-90 158.1 73.6)">1</text>
<text x="132.1" y="78.4">XR_PREAMP</text>
<text x="158.1" y="84.4" transform="rotate(-90 158.1 84.4)">3</text>
<text x="167" y="85.3">2</text>
<text x="161.6" y="91.1">1</text>
<text x="170.5" y="91.1">3</text>
</g>
</svg>
